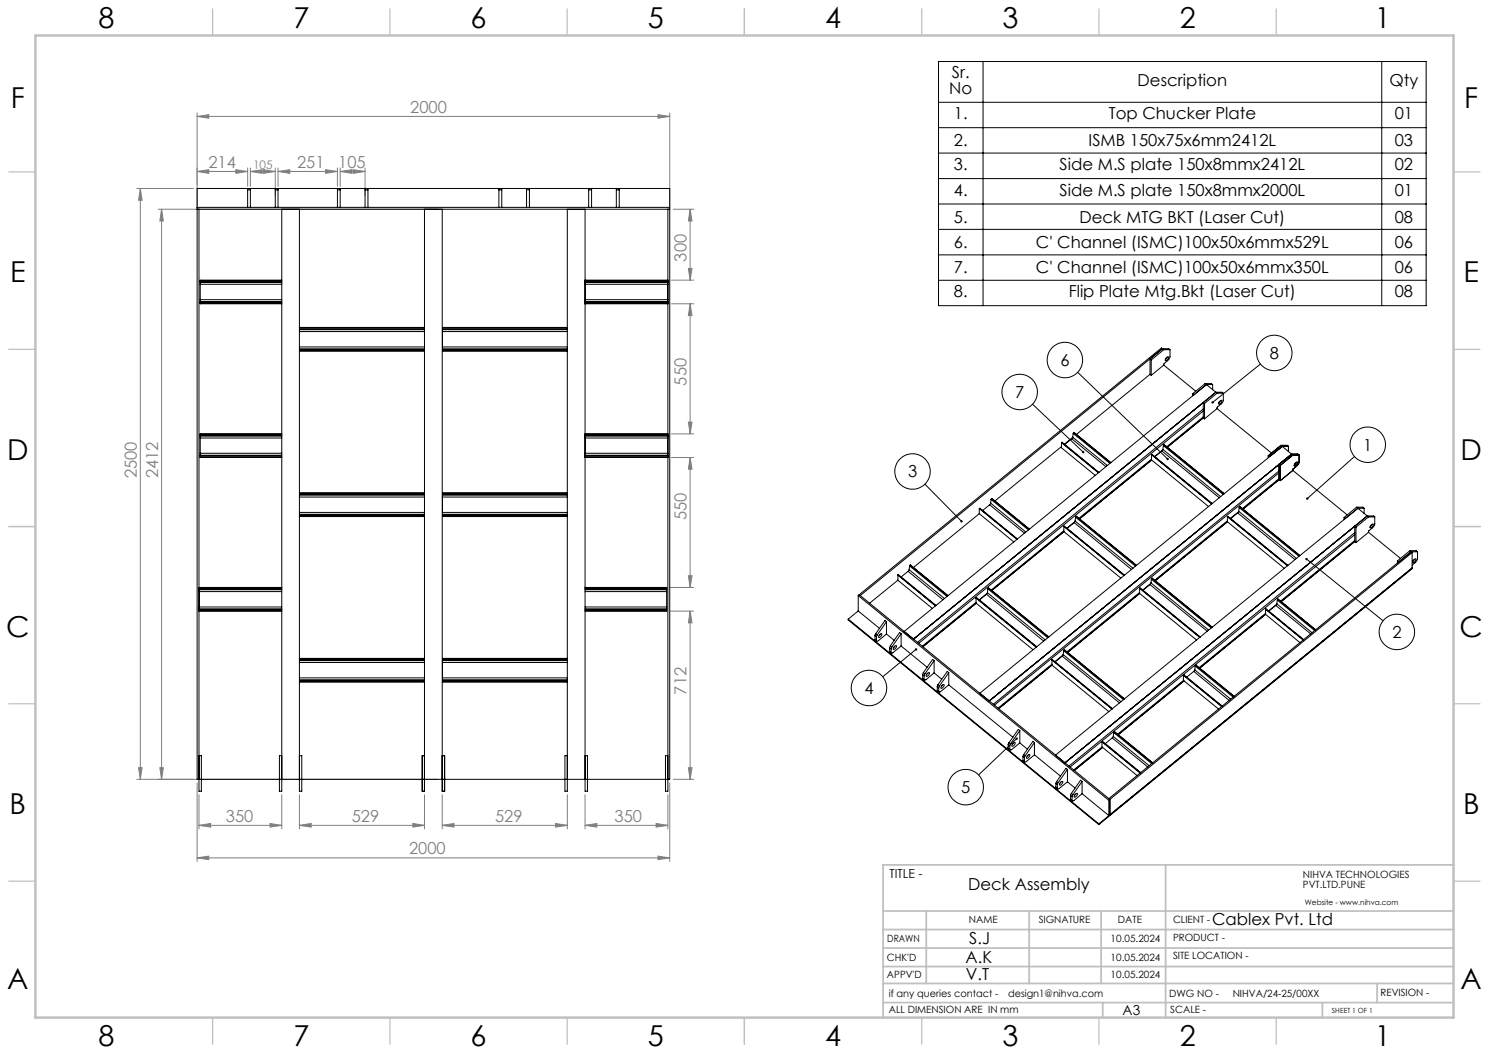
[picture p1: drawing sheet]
<svg xmlns="http://www.w3.org/2000/svg" width="420mm" height="297mm" viewBox="0 0 420 297" stroke-linecap="round" stroke-linejoin="round" font-family="sans-serif">
<g fill="none" stroke="#000" stroke-width=".28">
<path d="M264.7 17.4h137.6v68.8h-137.6zM277.3 17.4v68.8M389.7 17.4v68.8M264.7 28.9h137.6M264.7 36h137.6M264.7 43.2h137.6M264.7 50.4h137.6M264.7 57.5h137.6M264.7 64.7h137.6M264.7 71.9h137.6M264.7 79.1h137.6M291.3 114l14.2 13.5"/>
<path d="M304 105l25.4 24.5M355.5 102.7l-13.4 10.8M260.9 136.6l10.3 10.4M382.1 128.8l-13.4 11.8M368.5 157.7l21.6 17.4M258.4 183.2l-9.4 7.7M286.8 208.3l-10.8 10.3"/>
<circle cx="359.4" cy="99.5" r="5"/>
<circle cx="287.6" cy="110.6" r="5"/>
<circle cx="300.4" cy="101.5" r="5"/>
<circle cx="257.4" cy="133" r="5"/>
<circle cx="385.8" cy="125.5" r="5"/>
<circle cx="394" cy="178.2" r="5"/>
<circle cx="245.1" cy="194" r="5"/>
<circle cx="272.4" cy="222" r="5"/>
</g>
<g fill="none" stroke="#808080" stroke-width=".28">
<path d="M55.6 32.8l3.3-.5v1zM55.6 31.9v26.1M55.6 32.8h133.3M185.6 32.3l3.3 .5-3.3 .5zM188.9 31.9v26.1M38.6 53.2h16M39.6 53.2l.5 3.3h-1zM39.6 53.2v166.6M44.6 59h78.9M45.6 59l.5 3.3h-1zM45.6 59v160.8M55.6 48.4l3.3-.5v1z"/>
<path d="M55.6 48.4h14.2M66.5 47.9l3.3 .5-3.3 .5zM69.8 47.4v5.2M70.6 48.4l3.3-.5v1zM70.6 47.4v5.2M70.6 48.4h7M74.3 47.9l3.3 .5-3.3 .5zM77.6 47.4v7.7M78.4 48.4l3.3-.5v1zM78.4 48.4h16.8M78.4 47.4v5.2M91.9 47.9l3.3 .5-3.3 .5z"/>
<path d="M95.2 47.4v5.2M96 48.4l3.3-.5v1zM96 48.4h7M96 47.4v5.2M99.7 47.9l3.3 .5-3.3 .5zM103 47.4v7.7M189.9 59h5.8M194.7 59l.5 3.3h-1zM194.7 59v20M189.4 79h6.3M194.2 75.7h1l-.5 3.3zM189.4 85.7h6.3"/>
<path d="M194.7 85.7l.5 3.3h-1zM194.7 85.7v36.7M194.2 119.1h1l-.5 3.3zM189.4 122.4h6.3M189.4 129h6.3M194.7 129l.5 3.3h-1zM194.7 129v36.7M189 165.7h6.7M189 172.4h6.7M194.2 162.4h1l-.5 3.3zM194.7 172.4l.5 3.3h-1zM194.7 172.4v47.4"/>
<path d="M38.6 219.8h84.9M39.1 216.5h1l-.5 3.3zM45.1 216.5h1l-.5 3.3zM189.9 219.8h5.8M194.2 216.5h1l-.5 3.3zM55.6 220.8v22.2M56.1 232.8l3.3-.5v1zM56.1 232.8h23.4M56.1 224.2v9.6M76.2 232.3l3.3 .5-3.3 .5zM79.5 224.2v9.6M84.5 232.8l3.3-.5v1z"/>
<path d="M84.5 232.8h35.2M84.5 224.2v9.6M116.5 232.3l3.2 .5-3.2 .5zM119.7 224.2v9.6M124.7 232.8l3.4-.5v1zM124.7 224.2v9.6M124.7 232.8h35.3M156.7 232.3l3.3 .5-3.3 .5zM160 224.2v9.6M165 232.8l3.3-.5v1zM165 232.8h23.4M165 224.2v9.6"/>
<path d="M185.1 232.3l3.3 .5-3.3 .5zM188.4 224.2v9.6M188.9 220.8v22.2M55.6 242l3.3-.5v1zM55.6 242h133.3M185.6 241.5l3.3 .5-3.3 .5z"/>
</g>
<g fill="none" stroke="#c0c0c0" stroke-width=".35">
<path d="M60 2.5v7.5M110 2.5v7.5M160 2.5v7.5M210 2.5v7.5M260 2.5v7.5M310 2.5v7.5M360 2.5v7.5M2.5 48.5h7.5M410 48.5h7.5M2.5 98.5h7.5M410 98.5h7.5M2.5 148.5h7.5"/>
<path d="M410 148.5h7.5M2.5 198.5h7.5M410 198.5h7.5M2.5 248.5h7.5M410 248.5h7.5M60 287v7.5M110 287v7.5M160 287v7.5M210 287v7.5M260 287v7.5M310 287v7.5M360 287v7.5"/>
</g>
<g fill="none" stroke="#c0c0c0" stroke-width=".5">
<path d="M249.1 257h160.9M261.3 257v20.4M290.3 257v20.4M310.6 257v20.4M328.8 243.9v43.1M410 243.9h-160.9v43.1M249.1 272.6h160.9M249.1 267.4h160.9M249.1 262.2h160.9M249.1 277.4h160.9M388.4 277.4v5.4M249.1 282.8h160.9"/>
<path d="M311 282.8v4.2M373 282.8v4.2"/>
</g>
<path d="M10 10h400v277h-400z" fill="none" stroke="#c0c0c0" stroke-width=".7"/>
<path d="M368.3 157.5a.34 .34 0 0 0 .2 .5 .34 .34 0 0 0 .4-.4 .34 .34 0 0 0-.6-.2l.2 .3zM341.8 113.2v.5l.3-.2-.3 .2a.34 .34 0 0 0 .5 0 .34 .34 0 0 0 0-.4 .34 .34 0 0 0-.5-.1zM368.5 140.3v.6l.2-.3-.2 .3a.35 .35 0 0 0 .5 0 .35 .35 0 0 0 0-.5 .35 .35 0 0 0-.5-.1zM286.5 208.1a.35 .35 0 0 0 0 .5 .35 .35 0 0 0 .5 0 .35 .35 0 0 0 0-.5l-.2 .2 .2-.2zM258.1 182.9a.34 .34 0 0 0 .1 .5 .34 .34 0 0 0 .4 0 .34 .34 0 0 0 .1-.5l-.3 .3 .3-.3zM270.9 146.8v.4l.6 .1-.3-.3 .3 .3-.1-.5zM305.3 127.3v.5l.5-.1-.3-.2 .3 .2-.1-.5zM329.1 129.2v.4l.5 .1-.2-.2 .2 .2v-.5z" fill="#000"/>
<g fill="#808080">
<path d="M70.6 48.4l3.3-.5v1zM74.3 47.9l3.3 .5-3.3 .5z"/>
<path d="M66.5 47.9l3.3 .5-3.3 .5zM55.6 48.4l3.3-.5v1z"/>
<path d="M55.6 242l3.3-.5v1zM185.6 241.5l3.3 .5-3.3 .5zM55.6 32.8l3.3-.5v1zM185.6 32.3l3.3 .5-3.3 .5zM78.4 48.4l3.3-.5v1zM91.9 47.9l3.3 .5-3.3 .5zM96 48.4l3.3-.5v1zM99.7 47.9l3.3 .5-3.3 .5z"/>
<path d="M194.2 75.7h1l-.5 3.3zM194.7 59l.5 3.3h-1z"/>
<path d="M39.6 53.2l.5 3.3h-1zM39.1 216.5h1l-.5 3.3zM45.6 59l.5 3.3h-1zM45.1 216.5h1l-.5 3.3zM194.7 85.7l.5 3.3h-1zM194.2 119.1h1l-.5 3.3zM194.7 129l.5 3.3h-1zM194.2 162.4h1l-.5 3.3zM194.7 172.4l.5 3.3h-1zM194.2 216.5h1l-.5 3.3z"/>
<path d="M124.7 232.8l3.4-.5v1zM156.7 232.3l3.3 .5-3.3 .5zM165 232.8l3.3-.5v1zM185.1 232.3l3.3 .5-3.3 .5zM84.5 232.8l3.3-.5v1zM116.5 232.3l3.2 .5-3.2 .5zM56.1 232.8l3.3-.5v1zM76.2 232.3l3.3 .5-3.3 .5z"/>
</g>
<g fill="none" stroke="#000" stroke-width=".28">
<path d="M55.6 53.2h133.3v166.6h-133.3zM55.6 58.5h133.3M55.6 59h133.3M56.1 59v164.2h.7v-10.1h-.7M69.8 53.2v.3M69.8 53.5h.8M69.8 53.5v5M70.6 53.2v.3M70.6 53.5v5M77.6 53.2v.3M77.6 53.5h.8M77.6 53.5v5"/>
<path d="M78.4 53.2v.3M78.4 53.5v5M79.5 59v164.2h-.7v-10.1h.7M84.5 59v164.2h.6v-10.1h-.6M95.2 53.2v.3M95.2 53.5h.8M95.2 53.5v5M96 53.2v.3M96 53.5v5M103 53.2v.3M103 53.5v5M103 53.5h.8"/>
<path d="M103.8 53.2v.3M103.8 53.5v5M119.7 59v164.2h-.6v-10.1h.6M124.7 59v164.2h.7v-10.1h-.7M140.7 53.2v.3M140.7 53.5h.8M140.7 53.5v5M141.5 53.2v.3M141.5 53.5v5M148.5 53.2v.3M148.5 53.5h.8M148.5 53.5v5"/>
<path d="M149.3 53.2v.3M149.3 53.5v5M160 59v164.2h-.7v-10.1h.7M165 59v164.2h.7v-10.1h-.7M166.1 53.2v.3M166.1 53.5h.8M166.1 53.5v5M166.9 53.2v.3M166.9 53.5v5M173.8 53.2v.3M173.8 53.5h.9M173.8 53.5v5"/>
<path d="M174.7 53.2v.3M174.7 53.5v5M188.4 59v164.2h-.7v-10.1h.7M56.5 79.1v.3M56.5 79.7v.5M56.5 79.4v.3M56.5 79.1h23M56.5 79.4h23M56.5 79.7h23M79.5 79l-23 .1M165 79.1h23.4v.3h-23.4zM165 79.7h23.4v.5h-23.4z"/>
<path d="M165 79h23.4M56.5 85.3v.3M56.5 84.5v.6M56.5 80.2v4.3M56.5 85.1v.2M56.5 85.6l23 .1M56.5 85.6h23M56.5 85.3h23M56.5 85.1h23M56.5 84.5h23M56.5 80.2h23M84.5 98.6h35.2"/>
<path d="M84.5 98.4h35.2M84.5 98.9h35.2M84.5 99h35.2M84.5 92.5h35.2M84.5 92.4h35.2M84.5 92.8h35.2M84.5 93h35.2M84.5 93.5h35.2M84.5 97.9h35.2M124.8 98.6v.3M124.8 92.5v.3M124.8 97.9v.5"/>
<path d="M124.8 93v.5M124.8 98.6h35.2M124.8 98.4h35.2M124.8 98.9h35.2M124.8 98.9l35.2 .1M124.8 92.5h35.2M124.8 92.8h35.2M124.8 93h35.2M124.8 93.5h35.2M124.8 97.9h35.2M124.8 92.8v.2M124.8 93.5v4.4"/>
<path d="M124.8 98.4v.2M160 92.4l-35.2 .1M165 85.3h23.4v.3h-23.4zM165 84.5h23.4v.6h-23.4zM165 85.7h23.4M327.9 98.4l.4 .2M327.9 98.4l-3.5 2.8M327.9 98.4h1.8l.3 .2M327.9 98.4l-85.3 69.6-.2-.3M327.9 98.4l-.3-.3-85.2 69.6M328.3 98.6l-3.6 2.9M328.3 98.6h1.7"/>
<path d="M330 98.6l-.1 2.4-1.5 1.5-.1 .5M324.4 101.2l.3 .3M324.4 105.6l.3 .3M324.4 101.2v4.4M324.4 105.6l-20.8 16.9M324.7 101.5v4.4M328.3 103l-3.6 2.9M328.3 103l9 7.3M329 101v-.1a.35 .35 0 0 1 .4-.3 .35 .35 0 0 1 .3 .3 .35 .35 0 0 1-.3 .4l-.2 .2a.35 .35 0 0 1-.3 .3 .35 .35 0 0 1-.3-.4 .35 .35 0 0 1 .3-.3zM329.2 100.7l-.5 .6M336.4 111.1v.6M339.4 117.9l.4 .2"/>
<path d="M339.4 117.9l-10.2 8.2M339.4 115.4l-80.6 65.8M339.4 117.6l-10.3 8.4M339.4 115.9l-80.3 65.6M339.8 113.8l-.4-.3v4.4M339.8 113.8v4.3M339.9 108.2l.4 .3M339.9 108.2h1.8l.4 .3M339.9 108.2l-3.5 2.9M340.3 108.5l-85.3 69.6 2.7 2.2 85.2-69.7M340.3 108.5l-3.5 2.9-.4-.3M340.3 108.5h1.8"/>
<path d="M340.3 108.5l2.6 2.1M342.1 108.5v1.4M342.9 110.6l.4 .3M342.9 110.6h1.8l.4 .3M343.3 110.9l-3.5 2.9M343.3 110.9h1.8M343.3 115.2l-3.5 2.9M343.3 115.2l15.3 12.6M344.1 113.2a.35 .35 0 0 1 .3-.3 .35 .35 0 0 1 .4 .3 .35 .35 0 0 1-.3 .4l-.2 .1a.34 .34 0 0 1-.5 .3 .34 .34 0 0 1 .1-.6zM344.2 113l-.4 .6M345.1 110.9l-.1 2.3-.3 .5-1.4 1.2v.3M56.5 128.6v.3"/>
<path d="M56.5 122.5v.3M56.5 127.8v.6M56.5 123v.5M56.5 128.9l23 .1M56.5 122.8v.2M56.5 123.5v4.3M56.5 128.4v.2M56.5 128.9h23M56.5 128.6h23M56.5 122.5h23M56.5 122.8h23M56.5 128.4h23"/>
<path d="M56.5 123h23M56.5 127.8h23M56.5 123.5h23M79.5 122.4l-23 .1M84.5 139h35.2M84.5 139.4h35.2M84.5 139.1h35.2M84.5 139.7h35.2M124.8 139.1v.3M124.8 139.7v.5M124.8 139.4v.3M124.8 139.4h35.2"/>
<path d="M124.8 139.1h35.2M124.8 139.7h35.2M160 139l-35.2 .1M165 128.6h23.4v.3h-23.4zM165 122.5h23.4v.3h-23.4zM165 127.8h23.4v.6h-23.4zM165 123h23.4v.5h-23.4zM165 129h23.4M165 122.4h23.4M299.4 124.8v1.5l9.5 7.8M299.4 124.8l10.4 8.5M299.4 126l-18.8 15.3"/>
<path d="M299.4 124.8l10.6 8.4M299.4 124.8l10.5 8.5M299.4 124.8h.1M302.3 123.8l-2 1.6M302.3 123.8l9.6 7.8M302.6 123.3l-.3 .5M302.6 123.4l-2.4 1.9M302.6 123.3l9.7 8M302.7 122.2l-.1 1.1M302.7 122.2l10.4 8.5M302.9 122l-.2 .2M302.9 122l10.4 8.5"/>
<path d="M324.8 128.3l17 13.8M324.8 128.3v1.3M324.8 129.5l-20.5 16.7M324.9 128.2l17 13.8M324.9 128.2l-.1 .1M324.9 128.2l16.9 13.9M327.7 127.2l-1.9 1.6M327.7 127.2l16.2 13.2M327.9 126.9l-2.2 1.9M328 126.7l-.3 .5M328 126.7l16.3 13.4M328.2 125.7l-.2 1"/>
<path d="M328.2 125.7l16.9 13.8M328.3 125.4l-.1 .3M328.3 125.4l17 13.8M328.3 125.4l17 13.9M357.8 128.5v.6M360.8 130.9l.3 .4M360.8 135.3l.3 .3M360.8 130.9v4.4M360.8 135.3l-10.2 8.3M360.8 132.8l-80.6 65.8M360.8 135l-10.4 8.4M360.8 133.3l-80.3 65.6"/>
<path d="M361.1 131.3v4.3M361.3 125.6l.4 .3M361.3 125.6l-3.5 2.9M361.3 125.6h1.8l.3 .3M361.7 125.9l-3.6 2.9-.3-.3M361.7 125.9h1.7M361.7 125.9l-85.3 69.6M361.7 125.9l2.6 2.2M363.4 125.9v1.4M364.3 128.1l-85.3 69.6M364.3 128.1l.4 .3M364.3 128.1l-3.5 2.8"/>
<path d="M364.3 128.1h1.8l.3 .3M364.7 128.4l-3.6 2.9M364.7 128.4h1.7M364.7 132.7l-3.6 2.9M364.7 132.7l15.3 12.5M365.3 130.7l.1-.1a.32 .32 0 0 1 .3-.3 .32 .32 0 0 1 .4 .2 .32 .32 0 0 1-.2 .4l-.2 .3a.32 .32 0 0 1-.6 .2 .32 .32 0 0 1 .1-.5zM365.6 130.5l-.5 .6M366.4 128.4l-.1 2.3-1.6 1.7v.3M84.5 145.7h35.2M84.5 145.6h35.2M84.5 145.3h35.2M84.5 145.1h35.2"/>
<path d="M84.5 140.2h35.2M84.5 144.5h35.2M124.8 145.3v.3M124.8 144.5v.6M124.8 145.6l35.2 .1M124.8 140.2v4.3M124.8 145.1v.2M124.8 145.6h35.2M124.8 145.3h35.2M124.8 145.1h35.2M124.8 140.2h35.2M124.8 144.5h35.2"/>
<path d="M256.6 159.6l-.2 1.1M256.6 159.6l10.5 8.6M256.7 159.4l-.1 .2M256.7 159.4l10.6 8.6M256.7 159.4l10.7 8.6M276.2 144.9l9.8 8M276.2 143.4v1.5M276.2 144.9l-18.5 15.2M276.3 143.4l10.7 8.6M276.3 143.4l10.5 8.7-10.6-8.7M276.3 143.4h-.1M279.2 142.4l-2 1.6"/>
<path d="M279.2 142.4l9.8 8M279.4 141.9l-.2 .5M279.4 141.9l9.9 8.2M279.5 140.9l-.1 1M279.5 140.9l10.6 8.6M279.7 140.6l-.2 .3M279.7 140.6l10.6 8.7M279.8 140.6h-.1M279.8 140.6l10.6 8.6M300.1 148.5v1.4M300.1 149.7l-20.5 16.7M300.1 148.4h.1l17 13.8"/>
<path d="M300.1 148.4l16.9 13.9-16.9-13.8M300.1 148.4v.1M300.1 149.9l-20.3 16.6 20.3-16.5 16.1 13.1M303 147.4l-2 1.6M303 147.4l16.2 13.2M303.2 147.1l-2.2 1.9M303.2 147l-.2 .4M303.2 147l16.4 13.3M303.4 145.9l-.2 1.1M303.4 145.9l16.9 13.8M303.5 145.7l-.1 .2M303.5 145.7l17.1 13.8"/>
<path d="M303.5 145.7l17 13.8M340.9 142.9l-16.1-13.2-20.3 16.6M346.2 147.2l16.1 13.1M346.2 145.7l16.9 13.9M346.2 145.7v1.5M346.2 147.2l-20.3 16.6M346.2 146.9l-20.5 16.8M346.3 145.7l17 13.8M346.3 145.7l16.9 13.8M346.3 145.7h-.1M349.1 144.7l-1.9 1.6M349.1 144.7l16.2 13.1"/>
<path d="M349.4 144.2l-.3 .5M349.4 144.2l16.3 13.3M349.4 144.3l-2.3 1.9M349.5 143.2l-.1 1M349.5 143.2l16.9 13.7M349.7 142.9l-.2 .3M349.7 142.9l17 13.8M349.7 142.9l16.9 13.8M379.1 145.9v.6M382.1 152.7l.4 .3M382.1 152.7l-20.7 17M382.1 150.2l-80.6 65.9"/>
<path d="M382.1 152.5l-20.9 17M382.1 150.8l-80.3 65.6M382.5 148.7l-.4-.3v4.3M382.5 148.7v4.3M382.7 143l.3 .4M382.7 143l-3.6 2.9M382.7 143h1.7l.4 .4M383 143.4l-85.3 69.6 2.7 2.2 85.3-69.7M383 143.4l-3.5 2.8-.4-.3M383 143.4h1.8M383 143.4l2.7 2.1M384.8 143.4v1.4"/>
<path d="M385.7 145.5l.3 .3M385.7 145.5h1.7l.4 .3M386 145.8l-3.5 2.9M386 145.8h1.8M386 150.1l-3.5 2.9M386 150.1l9 7.4M386.9 148l.3-.2a.56 .56 0 0 1 .1 .6 .56 .56 0 0 1-.5 .4l-.3 .1-.1-.2zM387 147.9l-.5 .6M387.8 145.8l-.1 2.3-.3 .5-1.3 1.2-.1 .3M394.2 158.2v.6M397.7 155.3l.3 .3M397.7 155.3l-3.5 2.9"/>
<path d="M397.7 155.3h1.8l.3 .3M398 155.6l-3.5 2.9-.3-.3M398 155.6h1.8M398 155.6l-85.2 69.6 .3 .3M398 155.6l.3 .3M398.3 155.9l-85.2 69.6M398.3 155.9v4.5l-88.3 72.2M398.9 157.8l.3-.2a.68 .68 0 0 1 .1 .7 .68 .68 0 0 1-.6 .4l-.2-.2zM399 157.7l-.5 .6M399.8 155.6v2.3l-.4 .6-1.1 .9M56.2 172.4h23.3M56.2 165.7h23.3"/>
<path d="M79.5 172h-23.3v.3h23.3M79.5 165.8h-23.3v.3h23.3M79.5 171.2h-23.3v.5h23.3M79.5 166.3h-23.3v.6h23.3M165 165.7l23 .1M165 172.3h23M165 172h23M165 165.8h23M165 166.1h23M165 171.7h23M165 166.3h23M165 171.2h23"/>
<path d="M165 166.9h23M188 172v.3M188 165.8v.3M188 171.2v.5M188 166.3v.6M188 166.1v.2M188 166.9v4.3M188 171.7v.3M188 172.3l-23 .1M239.3 174.6l70.7 57.8M239.3 174.6v.3l70.7 57.7M242.1 168l70.7 57.7"/>
<path d="M242.1 172.3l6 4.9M242.1 168v4.3M242.1 172.3l-2.8 2.3M242.4 167.7l-.3 .3M242.4 167.7l70.7 57.8M246.8 179.3l.4 .3M246.8 179.3v1.1M247 178.7l-.2 .6M247 178.7l.4 .4M247.2 179.6v1.1M247.4 179.1l-.2 .5M248 179.1l.6-.4a.71 .71 0 0 1-.8 1z"/>
<path d="M248.1 179l-.1 .1M250 178.8l-2.2 1.9-.4 .2-.2-.2M250 175.4l-2.6 3.7M250 175.4v3.4M250 175.4l-.4-.4-2.6 3.7M250 178.8l2.2 1.8M253.3 163.7l9.7 7.9M253.3 162.2v1.5M253.3 162.2l10.5 8.7M253.3 163.7l-8 6.4M253.3 162.2l10.7 8.5M253.3 162.2h.1"/>
<path d="M253.3 162.2l10.6 8.6M254.2 178.7l-2.6 3.8M254.2 178.7v3.5M254.2 178.7l-.4-.3-2.7 3.7M256.2 161.1l-2 1.6M256.2 161.1l9.8 8.1M256.4 160.7l-.2 .4M256.4 160.7l10 8.1M275.3 168.7l17 13.9M275.3 168.7v1.4M275.3 169.9l-15.2 12.4M275.4 168.7l.1-.1 17 13.8"/>
<path d="M275.4 168.7h-.1M275.4 168.7l16.9 13.8M278.2 167.6l-1.9 1.6M278.2 167.6l16.2 13.2M278.4 167.4l-2.2 1.8M278.5 167.2l-.3 .4M278.5 167.2l16.3 13.3M278.6 166.1l-.1 1.1M278.6 166.1l16.9 13.8M278.8 165.8l-.2 .3M278.8 165.8l17 13.9M321.5 167.4l16 13.1"/>
<path d="M321.5 165.9l16.9 13.9M321.5 165.9v1.5M321.5 167.4l-20.4 16.6M321.5 167.1l-20.5 16.8M321.5 165.9l17.1 13.8M321.5 165.9h.1M321.5 165.9l17 13.8M324.4 164.9l-2 1.6M324.4 164.9l16.1 13.1M324.6 164.5l-2.3 1.9M324.7 164.4l-.3 .5M324.7 164.4l16.2 13.3"/>
<path d="M324.8 163.4l-.1 1M324.8 163.4l16.9 13.7M324.9 163.1l-.1 .3M324.9 163.1l17 13.8M357 171.8l10.6 8.7M357 173.3l9.7 8M357 171.8v1.5M357 173.3l-18.6 15.2M357 173l-18.8 15.3M357 171.8l10.7 8.6M357 171.8h.1M359.9 170.8l-2 1.6"/>
<path d="M359.9 170.8l9.8 8M360.1 170.4l-2.3 1.9M360.2 170.3l-.3 .5M360.2 170.3l9.9 8.2M360.3 169.3l-.1 1M360.3 169.3l10.5 8.6M360.4 169l-.1 .3M360.4 169l10.7 8.6M360.4 169l10.7 8.7M398.3 160.2l-88.3 72.2M84.5 185.7h35.2M84.5 192.4h35.2"/>
<path d="M84.5 192.3h35.2M84.5 192h35.2M84.5 185.8h35.2M84.5 186.1h35.2M84.5 191.7h35.2M84.5 186.3h35.2M84.5 186.9h35.2M84.5 191.2h35.2M124.8 185.8v.3M124.8 192v.3M124.8 191.2v.5M124.8 186.3v.6"/>
<path d="M124.8 186.1v.2M124.8 186.9v4.3M124.8 191.7v.3M124.8 192.3l35.2 .1M124.8 192.3h35.2M124.8 192h35.2M124.8 185.8h35.2M124.8 186.1h35.2M124.8 191.7h35.2M124.8 186.3h35.2M124.8 186.9h35.2M124.8 191.2h35.2"/>
<path d="M160 185.7l-35.2 .1M246.8 180.4l.5 .5M246.8 180.4l.4 .3M250.9 183.8l.5 .5M250.9 182.7l.5 .3M250.9 183.8l.5 .3M250.9 182.7v1.1M251.1 182.1l-.2 .6M251.1 182.1l.5 .4M251.4 183v1.1M251.6 182.5l-.2 .5M252.2 182.4v.1"/>
<path d="M252.4 182.2l.3-.1a.72 .72 0 0 1-.6 1.1l-.1-.3zM254.2 182.2l-2.5 2-.3-.1M254.2 182.2l7.3 6M260.2 191.3l.5 .5M260.2 190.2l.5 .4M260.2 191.3l.5 .4M260.2 190.2v1.1M260.3 182.4l15-12.3 16.1 13.2M260.5 189.7l-.3 .5M260.5 189.7l.4 .4M260.7 190.6v1.1M260.9 190.1l-.2 .5"/>
<path d="M261.5 190l.5-.3a.71 .71 0 0 1-.7 1zM261.5 190l-.1 .1M263.5 189.8l-2.3 1.9-.4 .2-.1-.2M263.5 186.3l-2.6 3.8M263.5 186.3v3.5M263.5 186.3l-.4-.3-2.6 3.7M263.5 189.8l2.1 1.8M264.4 194.7l.5 .5M264.4 193.6l.4 .4M264.4 194.7l.4 .3M264.4 193.6v1.1M264.6 193.1l-.2 .5"/>
<path d="M264.6 193.1l.4 .4M264.8 194v1M265 193.5l-.2 .5M265.7 193.4l-.1 .1M265.8 193.3a.32 .32 0 0 1 .5-.2 .32 .32 0 0 1-.2 .6l-.3 .4h-.4zM267.6 193.2l-2.5 2-.3-.2M267.6 189.7l-2.6 3.8M267.6 189.7v3.5M267.6 189.7l-.4-.3-2.6 3.7M267.6 193.2l18.1 14.7M296.7 186.2l.2-.1 16.9 13.8M296.7 186.2l17 13.8"/>
<path d="M296.7 187.6l16.1 13.1M296.7 186.2v1.4M296.7 187.6l-15 12.3M296.7 187.3l-15.2 12.4M299.6 185.1l-2 1.6M299.6 185.1l16.2 13.2M299.9 184.7l-2.3 1.9M299.9 184.6l-.3 .5M299.9 184.6l16.3 13.3M300 183.5l-.1 1.1M300 183.5l16.9 13.8M300.2 183.3l-.2 .2"/>
<path d="M300.2 183.3l17 13.8M300.2 183.3l16.9 13.9M333.8 190.5v1.3M333.8 190.5l10.8 8.8M333.9 190.4l10.8 8.7M333.9 190.4l-.1 .1M333.9 190.4l10.8 8.8M333.9 191.9l-18.7 15.2M336.7 189.4l-1.9 1.6M336.7 189.4l10 8.2M337 188.9l-.3 .5M337 188.9l10.1 8.3"/>
<path d="M337.1 187.9l-.1 1M337.1 187.9l10.7 8.7M337.3 187.6l-.2 .3M337.3 187.6l10.8 8.8M343.7 200l-9.7-8-18.6 15.2M284.4 211.1l.5 .5M284.4 210l.4 .3M284.4 211.1l.4 .3M284.4 210v1.1M284.6 209.5l-.2 .5M284.6 209.5l.4 .3M284.8 210.3v1.1"/>
<path d="M285 209.8l-.2 .5M285.7 209.7h.1a.34 .34 0 0 1 .6-.2 .34 .34 0 0 1-.2 .5l-.2 .3a.33 .33 0 0 1-.6 .1 .33 .33 0 0 1 .2-.5zM285.7 209.7l-.1 .2M287.7 209.5l-2.4 2-.4 .1-.1-.2M287.7 206.1l-2.7 3.7M287.7 206.1v3.4M287.7 206.1l-.5-.4-2.6 3.8M287.7 209.5l2.1 1.8M288.5 214.5l.5 .4M288.5 213.4l.5 .3M288.5 214.5l.5 .3M288.5 213.4v1.1"/>
<path d="M288.7 212.8l-.2 .6M288.7 212.8l.5 .4M289 213.7v1.1M289.2 213.2l-.2 .5M289.8 213.1l.5-.3a.71 .71 0 0 1-.7 1zM289.8 213.1l-.1 .1M291.8 212.9l-2.3 1.9-.4 .2-.1-.2M291.8 209.4l-2.6 3.8M291.8 209.4v3.5M291.8 209.4l-.4-.3-2.7 3.7M291.8 212.9l7.3 6M301.1 217l-2.6 3.8"/>
<path d="M301.1 217v3.5M301.1 217l-.4-.3-2.7 3.7M303 217.3l8-6.5 9.7 8M310.8 209.2v1.4M310.8 209.2l10.9 8.8M310.9 209.2l.1-.1 10.8 8.8M310.9 209.2h-.1M310.9 210.6l-8 6.6M313.7 208.1l-2 1.7M313.7 208.1l10 8.2M314 207.7l-.3 .4M314 207.7l10.1 8.3"/>
<path d="M314.1 206.6l-.1 1.1M314.1 206.6l10.8 8.8M314.3 206.4l-.2 .2M314.3 206.4l10.9 8.8M314.3 206.4l10.8 8.8M297.8 222l.1 .2M297.8 222l.5 .5M297.8 220.9l.4 .4M297.8 220.9v1.1M298 220.4l-.2 .5M298 220.4l.5 .4M298.5 220.8l-.3 .5"/>
<path d="M299.2 220.7v-.1a.34 .34 0 0 1 .6-.2 .34 .34 0 0 1-.2 .6l-.2 .3a.33 .33 0 0 1-.5 .1 .33 .33 0 0 1 .1-.5zM299.2 220.7l-.2 .1M301.1 220.5l-2.6 2.1-.3-.2v-1.1M301.1 220.5l2.1 1.8M302 225.4l.4 .5M302 224.3l.4 .4M302 225.4l.4 .4M302 224.3v1.1M302.2 223.8l-.2 .5M302.2 223.8l.4 .4M302.4 224.7v1.1M302.6 224.2l-.2 .5"/>
<path d="M303.3 224.1l-.1 .1M303.4 224a.34 .34 0 0 1 .5-.2 .34 .34 0 0 1-.2 .6l-.2 .2a.33 .33 0 0 1-.5 .2 .33 .33 0 0 1 .1-.5zM305.2 223.9l-2.3 1.9-.4 .2-.1-.2M305.2 220.4l-2.6 3.8M305.2 220.4v3.5M305.2 220.4l-.4-.3-2.6 3.7M305.2 223.9l7.6 6.1M310 232.4v.2M312.8 225.7v4.3M313.1 225.5l-.3 .2M313.1 225.5v4.3l-.3 .2"/>
</g>
<g font-size="8.1">
<text x="27.8" y="8">8</text>
<text x="82.8" y="8">7</text>
<text x="132.8" y="8">6</text>
<text x="182.8" y="8">5</text>
<text x="232.8" y="8">4</text>
<text x="282.8" y="8">3</text>
<text x="332.8" y="8">2</text>
<text x="387.8" y="8">1</text>
<text x="3" y="30.4">F</text>
<text x="413" y="30.4">F</text>
<text x="2.8" y="79.6">E</text>
<text x="412.8" y="79.6">E</text>
<text x="2" y="129.6">D</text>
<text x="412" y="129.6">D</text>
<text x="1.7" y="179.6">C</text>
<text x="411.7" y="179.6">C</text>
<text x="2.7" y="229.6">B</text>
<text x="412.7" y="229.6">B</text>
<text x="2" y="278.9">A</text>
<text x="412" y="278.9">A</text>
<text x="27.8" y="295">8</text>
<text x="82.8" y="295">7</text>
<text x="132.8" y="295">6</text>
<text x="182.8" y="295">5</text>
<text x="232.8" y="295">4</text>
<text x="282.8" y="295">3</text>
<text x="332.8" y="295">2</text>
<text x="387.8" y="295">1</text>
</g>
<g font-size="4.7">
<text x="268.5" y="22.1">Sr.</text>
<text x="267.8" y="26.6">No</text>
<text x="320.9" y="24.3">Description</text>
<text x="392" y="24.3">Qty</text>
<text x="269.1" y="33.7">1.</text>
<text x="312.7" y="33.7">Top Chucker Plate</text>
<text x="393.4" y="33.7">01</text>
<text x="269.1" y="41.3">2.</text>
<text x="307.1" y="41.3">ISMB 150x75x6mm2412L</text>
<text x="393.4" y="41.3">03</text>
<text x="269.1" y="48">3.</text>
<text x="298.9" y="48">Side M.S plate 150x8mmx2412L</text>
<text x="393.4" y="48">02</text>
<text x="269.1" y="55.2">4.</text>
<text x="298.9" y="55.2">Side M.S plate 150x8mmx2000L</text>
<text x="393.4" y="55.2">01</text>
<text x="269.1" y="62.8">5.</text>
<text x="304.5" y="62.8">Deck MTG BKT (Laser Cut)</text>
<text x="393.4" y="62.8">08</text>
<text x="269.1" y="70">6.</text>
<text x="292.2" y="70">C' Channel (ISMC)100x50x6mmx529L</text>
<text x="393.4" y="70">06</text>
<text x="269.1" y="77.1">7.</text>
<text x="292.2" y="77.1">C' Channel (ISMC)100x50x6mmx350L</text>
<text x="393.4" y="77.1">06</text>
<text x="269.1" y="83.9">8.</text>
<text x="301.4" y="83.9">Flip Plate Mtg.Bkt (Laser Cut)</text>
<text x="393.4" y="83.9">08</text>
<text x="358.2" y="101.2">8</text>
<text x="299.1" y="103.2">6</text>
<text x="286.4" y="112.2">7</text>
<text x="384.5" y="127.1">1</text>
<text x="256.1" y="134.7">3</text>
<text x="392.7" y="179.9">2</text>
<text x="243.8" y="195.7">4</text>
<text x="271.1" y="223.7">5</text>
<text x="273.1" y="251.2">Deck Assembly</text>
<text x="341.9" y="261">Cablex Pvt. Ltd</text>
<text x="273.4" y="266.2">S.J</text>
<text x="272.4" y="271.7">A.K</text>
<text x="272.5" y="276.5">V.T</text>
</g>
<g font-size="4.7" fill="#808080">
<text x="115.7" y="31.8">2000</text>
<text x="58.8" y="47.3">214</text>
<text x="83.8" y="47.3">251</text>
<text x="95.4" y="47.3">105</text>
<text x="193.7" y="73.8" transform="rotate(-90 193.7 73.8)">300</text>
<text x="193.7" y="108.8" transform="rotate(-90 193.7 108.8)">550</text>
<text x="38.6" y="134.9" transform="rotate(-90 38.6 134.9)">2500</text>
<text x="44.6" y="134.9" transform="rotate(-90 44.6 134.9)">2412</text>
<text x="193.7" y="146.8" transform="rotate(-90 193.7 146.8)">550</text>
<text x="193.7" y="195.9" transform="rotate(-90 193.7 195.9)">712</text>
<text x="63.7" y="231.8">350</text>
<text x="99.2" y="231.8">529</text>
<text x="139.7" y="231.8">529</text>
<text x="173.4" y="231.8">350</text>
<text x="115.4" y="240.9">2000</text>
</g>
<text font-size="3.9" x="316.7" y="286.4">A3</text>
<text font-size="3.5" x="250.9" y="247.7">TITLE -</text>
<text font-size="3.3" fill="#808080" x="71.4" y="47.6">105</text>
<g font-size="2.8">
<text x="367.5" y="247.7">NIHVA TECHNOLOGIES</text>
<text x="367.5" y="250.5">PVT.LTD.PUNE</text>
<text x="273.3" y="260.4">NAME</text>
<text x="293" y="260.4">SIGNATURE</text>
<text x="315.3" y="260.5">DATE</text>
<text x="330.9" y="260.5">CLIENT -</text>
<text x="250.3" y="265.7">DRAWN</text>
<text x="313.3" y="265.7">10.05.2024</text>
<text x="330.9" y="265.5">PRODUCT -</text>
<text x="250.2" y="271.1">CHK'D</text>
<text x="250.2" y="275.8">APPV'D</text>
<text x="313.3" y="271">10.05.2024</text>
<text x="313.3" y="276">10.05.2024</text>
<text x="330.9" y="270.5">SITE LOCATION -</text>
<text x="250.7" y="281.1">if any queries contact -</text>
<text x="284.3" y="281.1">design1@nihva.com</text>
<text x="329.8" y="281.3">DWG NO -</text>
<text x="347.7" y="281.3">NIHVA/24-25/00XX</text>
<text x="389.4" y="281.1">REVISION -</text>
<text x="250.7" y="285.6">ALL DIMENSION ARE IN mm</text>
<text x="330.1" y="285.7">SCALE -</text>
</g>
<text font-size="2.1" x="368.1" y="255.1">Website - www.nihva.com</text>
<text font-size="2" x="375.7" y="285.6">SHEET 1 OF 1</text>
</svg>
